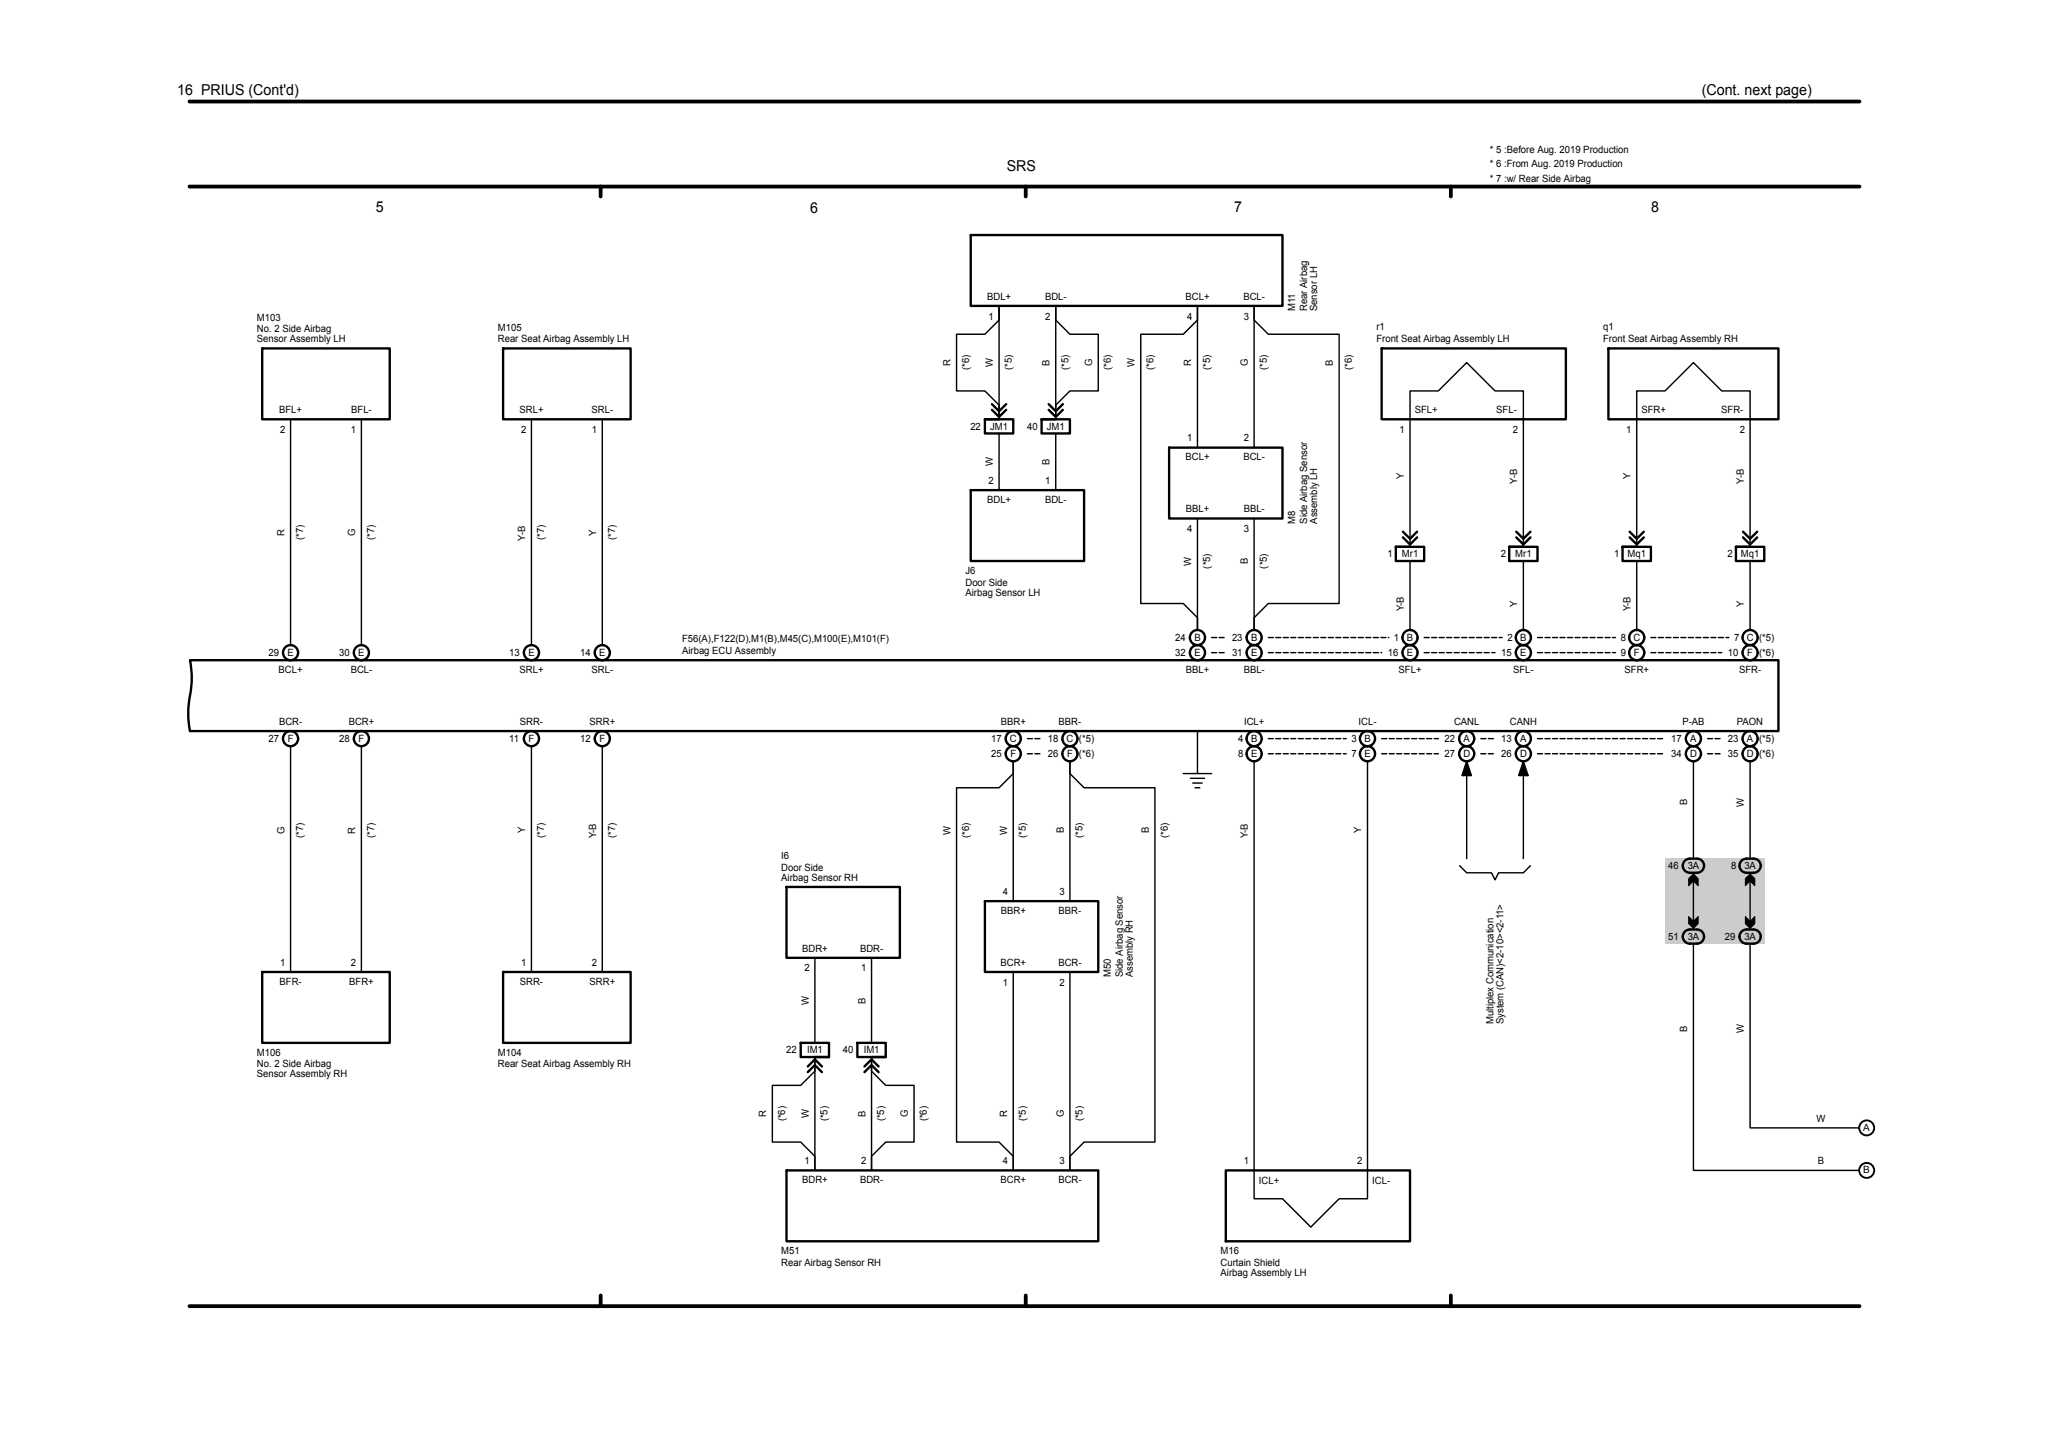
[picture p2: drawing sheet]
<svg xmlns="http://www.w3.org/2000/svg" width="297mm" height="210mm" viewBox="0 0 297 210" stroke-linecap="round" stroke-linejoin="round" font-family="sans-serif">
<path d="M27.5 14.7h242M27.5 27h242M87.1 27v1.5M148.7 27v1.5M210.3 27v1.5M27.5 189.3h242M87.1 187.7v1.5M148.7 187.7v1.5M210.3 187.7v1.5" fill="none" stroke="#000" stroke-width=".55"/>
<path d="M241.3 124.4h14.4v12.4h-14.4z" fill="#ccc"/>
<g fill="none" stroke="#000" stroke-width=".34">
<path d="M140.7 34.1h45.2v10.2h-45.2zM38 50.5h18.5v10.3h-18.5zM72.9 50.5h18.5v10.3h-18.5zM143.8 58.6l1 1 1-1M143.8 59.4l1 1 1-1M152 58.6l1 1 1.1-1M152 59.4l1 1 1.1-1M200.3 50.5h26.7v10.3h-26.7zM233.1 50.5h24.7v10.3h-24.7zM140.7 71h16.4v10.3h-16.4zM142.8 60.8h4.1v2h-4.1zM142.8 60.8h2"/>
<path d="M151 60.8h4.1v2h-4.1zM151 60.8h2M169.5 64.9h16.4v10.2h-16.4zM202.3 79.3h4.1v2h-4.1zM202.3 79.3h2.1M203.4 77.1l1 1 1-1M203.4 77.9l1 1 1-1M218.8 79.3h4.1v2h-4.1zM218.8 79.3h2M219.8 77.1l1 1 1-1M219.8 77.9l1 1 1-1M235.2 79.3h4.1v2h-4.1z"/>
<path d="M235.2 79.3h2M236.2 77.9l1 1 1.1-1M236.2 77.1l1 1 1.1-1M251.6 79.3h4.1v2h-4.1zM251.6 79.3h2.1M252.6 77.9l1.1 1 1-1M252.6 77.1l1.1 1 1-1M27.5 95.7h230.3v10.3h-230.3a13.9 13.9 0 0 1 .2-5.9l.1-2.2zM114 128.5h16.4v10.3h-16.4zM142.8 130.6h16.4v10.3h-16.4zM244.1 124.9l.2-.3a2.22 2.22 0 0 1 2.5 .3 1.03 1.03 0 0 1 .1 1 1.03 1.03 0 0 1-.9 .6h-1.1a1.03 1.03 0 0 1-.9-.6 1.03 1.03 0 0 1 .1-1zM244.1 135.1l.2-.2a2.22 2.22 0 0 1 2.5 .2 1.03 1.03 0 0 1 .1 1.1 1.03 1.03 0 0 1-.9 .6h-1.1a1.03 1.03 0 0 1-.9-.6 1.03 1.03 0 0 1 .1-1.1z"/>
<path d="M252.3 124.9l.3-.3a2.22 2.22 0 0 1 2.4 .3 1.03 1.03 0 0 1 .1 1 1.03 1.03 0 0 1-.9 .6h-1a1.03 1.03 0 0 1-1-.6 1.03 1.03 0 0 1 .1-1zM252.6 134.9a2.22 2.22 0 0 1 2.4 .2 1.03 1.03 0 0 1 .1 1.1 1.03 1.03 0 0 1-.9 .6h-1a1.03 1.03 0 0 1-1-.7 1.03 1.03 0 0 1 .4-1.2zM38 140.9h18.5v10.2h-18.5zM72.9 140.9h18.5v10.2h-18.5zM116.1 151.1h4.1v2.1h-4.1zM117.1 154.6l1-1.1 1 1.1M117.1 155.4l1-1 1 1M118.1 153.2h2.1M124.3 151.1h4.1v2.1h-4.1zM125.3 154.6l1-1.1 1.1 1.1M125.3 155.4l1-1 1.1 1M126.3 153.2h2.1"/>
<path d="M114 169.6h45.2v10.3h-45.2zM177.7 169.6h26.7v10.3h-26.7z"/>
<circle cx="42.1" cy="94.6" r="1.1"/>
<circle cx="52.4" cy="94.6" r="1.1"/>
<circle cx="77" cy="94.6" r="1.1"/>
<circle cx="87.3" cy="94.6" r="1.1"/>
<circle cx="173.6" cy="94.6" r="1.1"/>
<circle cx="173.6" cy="92.4" r="1.1"/>
<circle cx="181.8" cy="92.4" r="1.1"/>
<circle cx="181.8" cy="94.6" r="1.1"/>
<circle cx="204.4" cy="94.6" r="1.1"/>
<circle cx="204.4" cy="92.4" r="1.1"/>
<circle cx="220.8" cy="94.6" r="1.1"/>
<circle cx="220.8" cy="92.4" r="1.1"/>
<circle cx="237.2" cy="94.6" r="1.1"/>
<circle cx="237.2" cy="92.4" r="1.1"/>
<circle cx="253.7" cy="92.4" r="1.1"/>
<circle cx="253.7" cy="94.6" r="1.1"/>
<circle cx="42.1" cy="107" r="1.09"/>
<circle cx="52.4" cy="107" r="1.09"/>
<circle cx="77" cy="107" r="1.1"/>
<circle cx="87.3" cy="107" r="1.1"/>
<circle cx="146.9" cy="109.2" r="1.1"/>
<circle cx="146.9" cy="107" r="1.1"/>
<circle cx="155.1" cy="109.2" r="1.1"/>
<circle cx="155.1" cy="107" r="1.09"/>
<circle cx="181.8" cy="109.2" r="1.1"/>
<circle cx="181.8" cy="107" r="1.09"/>
<circle cx="198.2" cy="109.2" r="1.1"/>
<circle cx="198.2" cy="107" r="1.09"/>
<circle cx="212.6" cy="109.2" r="1.1"/>
<circle cx="212.6" cy="107" r="1.09"/>
<circle cx="220.8" cy="109.2" r="1.1"/>
<circle cx="220.8" cy="107" r="1.1"/>
<circle cx="245.5" cy="107" r="1.1"/>
<circle cx="245.5" cy="109.2" r="1.1"/>
<circle cx="253.7" cy="107" r="1.09"/>
<circle cx="253.7" cy="109.2" r="1.1"/>
</g>
<g fill="none" stroke="#000" stroke-width=".21">
<path d="M138.7 48.4h4.1l2-2v-2.1v16.5v-2.1l-2-2h-4.1zM153 44.3v2.1l2.1 2h4.1v8.3h-4.1l-2.1 2v2.1zM42.1 60.8v32.7M52.4 60.8v32.7M77 60.8v32.7M87.3 60.8v32.7M144.8 62.8v8.2M153 62.8v8.2M173.6 64.9v-20.6v2.1l-2.1 2h-6.1v39.1h6.1l2.1 2v1.8v-16.2M181.8 64.9v-20.6v2.1l2 2h10.3v39.1h-10.3l-2 2v1.8v-16.2M204.4 79.3v-22.6h4.1l4.1-4.1 4.1 4.1h4.1v22.6M237.2 79.3v-22.6h4.1l4.2-4.1 4.1 4.1h4.1v22.6"/>
<path d="M204.4 81.3v10M220.8 81.3v10M237.2 81.3v10M253.7 81.3v10M42.1 108.1v32.8M52.4 108.1v32.8M77 108.1v32.8M87.3 108.1v32.8M171.5 112.1h4.1M172.5 112.8h2.1M172.9 113.5h1.4M173.2 114.2h.7"/>
<path d="M173.6 106v6.1M181.8 110.3v63.4h4.1l4.1 4.1 4.1-4.1h4.1v-63.4M212.3 112.4l.3-.8 .2 .8h.2l-.4-1.2-.4 1.2h-.1l.5-1.6 .5 1.6h.2l-.7-2.1-.7 2.1h1.4M212.6 110.3v14.1M220.6 112.4l.2-.8 .3 .8h.1l-.4-1.2-.4 1.2h-.1l.5-1.6 .6 1.6h.1l-.7-2.1-.7 2.1h1.4M220.8 110.3v14.1M245.5 110.3v14.1M253.7 110.3v14.1M118.1 138.8v12.3M126.3 138.8v12.3M146.9 130.6v-20.3v1.8l-2.1 2.1h-6.1v51.3h6.1l2.1 2.1v2v-28.7M155.1 130.6v-20.3v1.8l2 2.1h10.3v51.3h-10.3l-2 2.1v2v-28.7"/>
<path d="M211.6 125.5l1 1h3.6l.5 1 .5-1h3.6l1-1M245.5 136.8v32.8h24M245.5 126.5v8.2M253.7 136.8v26.7h15.8M253.7 126.5v8.2M112 157.3h4.1l2-2.1v-2v16.4v-2l-2-2.1h-4.1zM126.3 153.2v2l2.1 2.1h4.1v8.2h-4.1l-2.1 2.1v2z"/>
</g>
<path d="M244.8 132.8l.7 .7 .6-.7v1.1l-.6 .7-.7-.7zM244.8 127.3l.7-.7 .6 .7v1.1l-.6-.7-.7 .7zM253 127.3l.7-.7 .7 .7v1.1l-.7-.7-.7 .7zM253 132.8l.7 .7 .7-.7v1.1l-.7 .7-.7-.7z" fill="#000"/>
<path d="M244.8 132.8l.7 .7 .6-.7v1.1l-.6 .7-.7-.7zM244.8 127.3l.7-.7 .6 .7v1.1l-.6-.7-.7 .7zM253 127.3l.7-.7 .7 .7v1.1l-.7-.7-.7 .7zM253 132.8l.7 .7 .7-.7v1.1l-.7 .7-.7-.7z" fill="none" stroke="#000" stroke-width=".14"/>
<g fill="none" stroke="#000" stroke-width=".21" stroke-dasharray=".7 .4">
<path d="M175.6 92.4h2.1M175.6 94.6h2.1M183.8 92.4h17.5M183.8 94.6h16.5M206.4 92.4h11.3M206.4 94.6h10.3M222.9 92.4h11.3M222.9 94.6h11.3M239.3 92.4h11.3M239.3 94.6h10.3M148.9 107h2.1M148.9 109.2h2.1"/>
<path d="M183.8 107h11.3M183.8 109.2h11.3M200.3 107h8.2M200.3 109.2h8.2M214.6 107h2.1M214.6 109.2h2.1M222.9 107h18.4M222.9 109.2h18.4M247.5 107h2.1M247.5 109.2h2.1"/>
</g>
<circle cx="270.6" cy="163.5" r="1.09" fill="#fff"/>
<circle cx="270.6" cy="163.5" r="1.09" fill="none" stroke="#000" stroke-width=".27"/>
<circle cx="270.6" cy="169.6" r="1.09" fill="#fff"/>
<circle cx="270.6" cy="169.6" r="1.09" fill="none" stroke="#000" stroke-width=".27"/>
<g font-size="2.2">
<text x="25.7" y="13.8">16 PRIUS (Cont'd)</text>
<text x="246.7" y="13.8">(Cont. next page)</text>
<text x="145.9" y="24.8">SRS</text>
<text x="54.5" y="30.7">5</text>
<text x="117.4" y="30.8">6</text>
<text x="178.9" y="30.7">7</text>
<text x="239.3" y="30.7">8</text>
</g>
<g font-size="1.5">
<text x="215.9" y="22.2">* 5 :Before Aug. 2019 Production</text>
<text x="215.9" y="24.3">* 6 :From Aug. 2019 Production</text>
<text x="215.9" y="26.3">* 7 :w/ Rear Side Airbag</text>
<text x="37.3" y="46.5">M103</text>
<text x="72.2" y="48">M105</text>
<text x="143.1" y="43.4">BDL+</text>
<text x="143.3" y="46.3">1</text>
<text x="151.5" y="43.4">BDL-</text>
<text x="151.5" y="46.3">2</text>
<text x="171.8" y="43.4">BCL+</text>
<text x="172.1" y="46.3">4</text>
<text x="180.2" y="43.4">BCL-</text>
<text x="180.3" y="46.3">3</text>
<text x="187.7" y="45.1" transform="rotate(-90 187.7 45.1)">M11</text>
<text x="189.5" y="45.1" transform="rotate(-90 189.5 45.1)">Rear Airbag</text>
<text x="190.9" y="45.1" transform="rotate(-90 190.9 45.1)">Sensor LH</text>
<text x="199.5" y="47.9">r1</text>
<text x="232.4" y="47.9">q1</text>
<text x="37.3" y="48.2">No. 2 Side Airbag</text>
<text x="37.3" y="49.6">Sensor Assembly LH</text>
<text x="72.2" y="49.6">Rear Seat Airbag Assembly LH</text>
<text x="137.8" y="53" transform="rotate(-90 137.8 53)">R</text>
<text x="140.5" y="53.7" transform="rotate(-90 140.5 53.7)">(*6)</text>
<text x="143.9" y="53.2" transform="rotate(-90 143.9 53.2)">W</text>
<text x="146.7" y="53.7" transform="rotate(-90 146.7 53.7)">(*5)</text>
<text x="152.1" y="53" transform="rotate(-90 152.1 53)">B</text>
<text x="154.9" y="53.7" transform="rotate(-90 154.9 53.7)">(*5)</text>
<text x="158.3" y="53.1" transform="rotate(-90 158.3 53.1)">G</text>
<text x="161" y="53.7" transform="rotate(-90 161 53.7)">(*6)</text>
<text x="164.5" y="53.2" transform="rotate(-90 164.5 53.2)">W</text>
<text x="167.2" y="53.7" transform="rotate(-90 167.2 53.7)">(*6)</text>
<text x="172.7" y="53" transform="rotate(-90 172.7 53)">R</text>
<text x="175.4" y="53.7" transform="rotate(-90 175.4 53.7)">(*5)</text>
<text x="180.9" y="53.1" transform="rotate(-90 180.9 53.1)">G</text>
<text x="183.6" y="53.7" transform="rotate(-90 183.6 53.7)">(*5)</text>
<text x="193.2" y="53" transform="rotate(-90 193.2 53)">B</text>
<text x="196" y="53.7" transform="rotate(-90 196 53.7)">(*6)</text>
<text x="199.5" y="49.6">Front Seat Airbag Assembly LH</text>
<text x="232.4" y="49.6">Front Seat Airbag Assembly RH</text>
<text x="40.5" y="59.9">BFL+</text>
<text x="50.9" y="59.9">BFL-</text>
<text x="75.3" y="59.9">SRL+</text>
<text x="85.8" y="59.9">SRL-</text>
<text x="205.1" y="59.9">SFL+</text>
<text x="216.9" y="59.9">SFL-</text>
<text x="237.9" y="59.9">SFR+</text>
<text x="249.5" y="59.9">SFR-</text>
<text x="40.6" y="62.7">2</text>
<text x="50.9" y="62.7">1</text>
<text x="75.5" y="62.7">2</text>
<text x="85.8" y="62.7">1</text>
<text x="140.7" y="62.3">22</text>
<text x="143.5" y="62.3">JM1</text>
<text x="148.9" y="62.3">40</text>
<text x="151.7" y="62.3">JM1</text>
<text x="172.1" y="64">1</text>
<text x="180.3" y="64">2</text>
<text x="202.9" y="62.7">1</text>
<text x="219.3" y="62.7">2</text>
<text x="235.7" y="62.7">1</text>
<text x="252.2" y="62.7">2</text>
<text x="143.3" y="70.1">2</text>
<text x="143.9" y="67.6" transform="rotate(-90 143.9 67.6)">W</text>
<text x="151.5" y="70.1">1</text>
<text x="152.1" y="67.4" transform="rotate(-90 152.1 67.4)">B</text>
<text x="171.8" y="66.7">BCL+</text>
<text x="180.2" y="66.7">BCL-</text>
<text x="203.5" y="69.4" transform="rotate(-90 203.5 69.4)">Y</text>
<text x="219.9" y="70.1" transform="rotate(-90 219.9 70.1)">Y-B</text>
<text x="236.3" y="69.4" transform="rotate(-90 236.3 69.4)">Y</text>
<text x="252.8" y="70.1" transform="rotate(-90 252.8 70.1)">Y-B</text>
<text x="41.2" y="77.7" transform="rotate(-90 41.2 77.7)">R</text>
<text x="51.5" y="77.7" transform="rotate(-90 51.5 77.7)">G</text>
<text x="86.4" y="77.7" transform="rotate(-90 86.4 77.7)">Y</text>
<text x="143.1" y="72.9">BDL+</text>
<text x="151.5" y="72.9">BDL-</text>
<text x="171.9" y="74.2">BBL+</text>
<text x="172.1" y="77.1">4</text>
<text x="180.3" y="74.2">BBL-</text>
<text x="180.3" y="77.1">3</text>
<text x="187.7" y="75.9" transform="rotate(-90 187.7 75.9)">M8</text>
<text x="189.5" y="75.9" transform="rotate(-90 189.5 75.9)">Side Airbag Sensor</text>
<text x="190.9" y="75.9" transform="rotate(-90 190.9 75.9)">Assembly LH</text>
<text x="44" y="78.3" transform="rotate(-90 44 78.3)">(*7)</text>
<text x="54.2" y="78.3" transform="rotate(-90 54.2 78.3)">(*7)</text>
<text x="76.1" y="78.3" transform="rotate(-90 76.1 78.3)">Y-B</text>
<text x="78.9" y="78.3" transform="rotate(-90 78.9 78.3)">(*7)</text>
<text x="89.1" y="78.3" transform="rotate(-90 89.1 78.3)">(*7)</text>
<text x="139.9" y="83.2">J6</text>
<text x="172.7" y="82" transform="rotate(-90 172.7 82)">W</text>
<text x="175.4" y="82.4" transform="rotate(-90 175.4 82.4)">(*5)</text>
<text x="180.9" y="81.8" transform="rotate(-90 180.9 81.8)">B</text>
<text x="183.6" y="82.4" transform="rotate(-90 183.6 82.4)">(*5)</text>
<text x="201.1" y="80.8">1</text>
<text x="203.2" y="80.8">Mr1</text>
<text x="217.5" y="80.8">2</text>
<text x="219.6" y="80.8">Mr1</text>
<text x="234" y="80.8">1</text>
<text x="235.9" y="80.8">Mq1</text>
<text x="250.4" y="80.8">2</text>
<text x="252.4" y="80.8">Mq1</text>
<text x="139.9" y="84.9">Door Side</text>
<text x="139.9" y="86.3">Airbag Sensor LH</text>
<text x="203.5" y="88.6" transform="rotate(-90 203.5 88.6)">Y-B</text>
<text x="219.9" y="87.9" transform="rotate(-90 219.9 87.9)">Y</text>
<text x="236.3" y="88.6" transform="rotate(-90 236.3 88.6)">Y-B</text>
<text x="252.8" y="87.9" transform="rotate(-90 252.8 87.9)">Y</text>
<text x="38.9" y="95.1">29</text>
<text x="41.7" y="95.1">E</text>
<text x="49.2" y="95.1">30</text>
<text x="51.9" y="95.1">E</text>
<text x="73.8" y="95.1">13</text>
<text x="76.6" y="95.1">E</text>
<text x="84.1" y="95.1">14</text>
<text x="86.9" y="95.1">E</text>
<text x="98.9" y="93.1">F56(A),F122(D),M1(B),M45(C),M100(E),M101(F)</text>
<text x="98.9" y="94.8">Airbag ECU Assembly</text>
<text x="170.4" y="95.1">32</text>
<text x="170.4" y="92.9">24</text>
<text x="173.1" y="95.1">E</text>
<text x="173.1" y="92.9">B</text>
<text x="178.6" y="95.1">31</text>
<text x="178.6" y="92.9">23</text>
<text x="181.3" y="95.1">E</text>
<text x="181.3" y="92.9">B</text>
<text x="201.2" y="95.1">16</text>
<text x="202.1" y="92.9">1</text>
<text x="203.9" y="95.1">E</text>
<text x="203.9" y="92.9">B</text>
<text x="217.6" y="95.1">15</text>
<text x="218.5" y="92.9">2</text>
<text x="220.4" y="95.1">E</text>
<text x="220.4" y="92.9">B</text>
<text x="234.9" y="95.1">9</text>
<text x="234.9" y="92.9">8</text>
<text x="236.8" y="92.9">C</text>
<text x="236.8" y="95.1">F</text>
<text x="250.5" y="95.1">10</text>
<text x="251.4" y="92.9">7</text>
<text x="253.2" y="92.9">C (*5)</text>
<text x="253.3" y="95.1">F (*6)</text>
<text x="40.4" y="97.5">BCL+</text>
<text x="50.8" y="97.5">BCL-</text>
<text x="75.3" y="97.5">SRL+</text>
<text x="85.8" y="97.5">SRL-</text>
<text x="171.9" y="97.5">BBL+</text>
<text x="180.3" y="97.5">BBL-</text>
<text x="202.7" y="97.5">SFL+</text>
<text x="219.3" y="97.5">SFL-</text>
<text x="235.5" y="97.5">SFR+</text>
<text x="252.1" y="97.5">SFR-</text>
<text x="38.9" y="107.5">27</text>
<text x="40.4" y="105.1">BCR-</text>
<text x="41.7" y="107.5">F</text>
<text x="49.2" y="107.5">28</text>
<text x="50.5" y="105.1">BCR+</text>
<text x="52" y="107.5">F</text>
<text x="73.8" y="107.5">11</text>
<text x="75.4" y="105.1">SRR-</text>
<text x="76.6" y="107.5">F</text>
<text x="84.1" y="107.5">12</text>
<text x="85.5" y="105.1">SRR+</text>
<text x="86.9" y="107.5">F</text>
<text x="143.7" y="107.5">17</text>
<text x="145.1" y="105.1">BBR+</text>
<text x="146.4" y="107.5">C</text>
<text x="151.9" y="107.5">18</text>
<text x="153.4" y="105.1">BBR-</text>
<text x="154.6" y="107.5">C (*5)</text>
<text x="179.5" y="107.5">4</text>
<text x="180.3" y="105.1">ICL+</text>
<text x="181.3" y="107.5">B</text>
<text x="195.9" y="107.5">3</text>
<text x="196.9" y="105.1">ICL-</text>
<text x="197.8" y="107.5">B</text>
<text x="209.4" y="107.5">22</text>
<text x="210.8" y="105.1">CANL</text>
<text x="212.1" y="107.5">A</text>
<text x="217.6" y="107.5">13</text>
<text x="218.9" y="105.1">CANH</text>
<text x="220.4" y="107.5">A</text>
<text x="242.2" y="107.5">17</text>
<text x="243.9" y="105.1">P-AB</text>
<text x="245" y="107.5">A</text>
<text x="250.5" y="107.5">23</text>
<text x="251.7" y="105.1">PAON</text>
<text x="253.2" y="107.5">A (*5)</text>
<text x="143.7" y="109.7">25</text>
<text x="146.5" y="109.7">F</text>
<text x="151.9" y="109.7">26</text>
<text x="154.7" y="109.7">F (*6)</text>
<text x="179.5" y="109.7">8</text>
<text x="181.3" y="109.7">E</text>
<text x="195.9" y="109.7">7</text>
<text x="197.8" y="109.7">E</text>
<text x="209.4" y="109.7">27</text>
<text x="212.1" y="109.7">D</text>
<text x="217.6" y="109.7">26</text>
<text x="220.3" y="109.7">D</text>
<text x="242.2" y="109.7">34</text>
<text x="245" y="109.7">D</text>
<text x="250.5" y="109.7">35</text>
<text x="253.2" y="109.7">D (*6)</text>
<text x="244.6" y="116.7" transform="rotate(-90 244.6 116.7)">B</text>
<text x="252.8" y="116.9" transform="rotate(-90 252.8 116.9)">W</text>
<text x="41.2" y="120.9" transform="rotate(-90 41.2 120.9)">G</text>
<text x="44" y="121.4" transform="rotate(-90 44 121.4)">(*7)</text>
<text x="51.5" y="120.8" transform="rotate(-90 51.5 120.8)">R</text>
<text x="54.2" y="121.4" transform="rotate(-90 54.2 121.4)">(*7)</text>
<text x="76.1" y="120.8" transform="rotate(-90 76.1 120.8)">Y</text>
<text x="78.9" y="121.4" transform="rotate(-90 78.9 121.4)">(*7)</text>
<text x="86.4" y="121.5" transform="rotate(-90 86.4 121.5)">Y-B</text>
<text x="89.1" y="121.4" transform="rotate(-90 89.1 121.4)">(*7)</text>
<text x="113.2" y="124.6">I6</text>
<text x="137.8" y="121" transform="rotate(-90 137.8 121)">W</text>
<text x="140.5" y="121.4" transform="rotate(-90 140.5 121.4)">(*6)</text>
<text x="146" y="121" transform="rotate(-90 146 121)">W</text>
<text x="148.7" y="121.4" transform="rotate(-90 148.7 121.4)">(*5)</text>
<text x="154.2" y="120.8" transform="rotate(-90 154.2 120.8)">B</text>
<text x="156.9" y="121.4" transform="rotate(-90 156.9 121.4)">(*5)</text>
<text x="166.5" y="120.8" transform="rotate(-90 166.5 120.8)">B</text>
<text x="169.3" y="121.4" transform="rotate(-90 169.3 121.4)">(*6)</text>
<text x="180.9" y="121.5" transform="rotate(-90 180.9 121.5)">Y-B</text>
<text x="197.3" y="120.8" transform="rotate(-90 197.3 120.8)">Y</text>
<text x="241.8" y="125.9">46</text>
<text x="244.6" y="125.9">3A</text>
<text x="250.9" y="125.9">8</text>
<text x="252.8" y="125.9">3A</text>
<text x="113.2" y="126.2">Door Side</text>
<text x="113.2" y="127.7">Airbag Sensor RH</text>
<text x="145.4" y="129.7">4</text>
<text x="153.6" y="129.7">3</text>
<text x="116.3" y="137.9">BDR+</text>
<text x="124.7" y="137.9">BDR-</text>
<text x="145.1" y="132.4">BBR+</text>
<text x="153.4" y="132.4">BBR-</text>
<text x="241.8" y="136.2">51</text>
<text x="244.6" y="136.2">3A</text>
<text x="250" y="136.2">29</text>
<text x="252.8" y="136.2">3A</text>
<text x="40.5" y="142.7">BFR-</text>
<text x="40.6" y="140">1</text>
<text x="50.6" y="142.7">BFR+</text>
<text x="50.9" y="140">2</text>
<text x="75.4" y="142.7">SRR-</text>
<text x="75.5" y="140">1</text>
<text x="85.5" y="142.7">SRR+</text>
<text x="85.8" y="140">2</text>
<text x="116.6" y="140.8">2</text>
<text x="124.8" y="140.8">1</text>
<text x="145" y="140">BCR+</text>
<text x="145.4" y="142.9">1</text>
<text x="153.4" y="140">BCR-</text>
<text x="153.6" y="142.9">2</text>
<text x="161" y="141.6" transform="rotate(-90 161 141.6)">M50</text>
<text x="162.7" y="141.6" transform="rotate(-90 162.7 141.6)">Side Airbag Sensor</text>
<text x="164.2" y="141.6" transform="rotate(-90 164.2 141.6)">Assembly RH</text>
<text x="117.2" y="145.7" transform="rotate(-90 117.2 145.7)">W</text>
<text x="125.4" y="145.4" transform="rotate(-90 125.4 145.4)">B</text>
<text x="216.5" y="148.5" transform="rotate(-90 216.5 148.5)">Multiplex Communication</text>
<text x="218" y="148.5" transform="rotate(-90 218 148.5)">System (CAN)&lt;2-10&gt;&lt;2-11&gt;</text>
<text x="244.6" y="149.5" transform="rotate(-90 244.6 149.5)">B</text>
<text x="252.8" y="149.8" transform="rotate(-90 252.8 149.8)">W</text>
<text x="37.3" y="153">M106</text>
<text x="37.3" y="154.7">No. 2 Side Airbag</text>
<text x="72.2" y="153">M104</text>
<text x="72.2" y="154.7">Rear Seat Airbag Assembly RH</text>
<text x="114" y="152.6">22</text>
<text x="117" y="152.6">IM1</text>
<text x="122.2" y="152.6">40</text>
<text x="125.2" y="152.6">IM1</text>
<text x="37.3" y="156.1">Sensor Assembly RH</text>
<text x="111.1" y="161.9" transform="rotate(-90 111.1 161.9)">R</text>
<text x="125.4" y="161.9" transform="rotate(-90 125.4 161.9)">B</text>
<text x="131.6" y="161.9" transform="rotate(-90 131.6 161.9)">G</text>
<text x="146" y="161.9" transform="rotate(-90 146 161.9)">R</text>
<text x="154.2" y="161.9" transform="rotate(-90 154.2 161.9)">G</text>
<text x="113.8" y="162.5" transform="rotate(-90 113.8 162.5)">(*6)</text>
<text x="117.2" y="162.1" transform="rotate(-90 117.2 162.1)">W</text>
<text x="120" y="162.5" transform="rotate(-90 120 162.5)">(*5)</text>
<text x="128.2" y="162.5" transform="rotate(-90 128.2 162.5)">(*5)</text>
<text x="134.3" y="162.5" transform="rotate(-90 134.3 162.5)">(*6)</text>
<text x="148.7" y="162.5" transform="rotate(-90 148.7 162.5)">(*5)</text>
<text x="156.9" y="162.5" transform="rotate(-90 156.9 162.5)">(*5)</text>
<text x="263.3" y="162.6">W</text>
<text x="270.1" y="163.9">A</text>
<text x="116.3" y="171.5">BDR+</text>
<text x="116.6" y="168.7">1</text>
<text x="124.7" y="171.5">BDR-</text>
<text x="124.8" y="168.7">2</text>
<text x="145" y="171.5">BCR+</text>
<text x="145.4" y="168.7">4</text>
<text x="153.4" y="171.5">BCR-</text>
<text x="153.6" y="168.7">3</text>
<text x="180.3" y="168.7">1</text>
<text x="182.5" y="171.6">ICL+</text>
<text x="196.7" y="168.7">2</text>
<text x="198.9" y="171.6">ICL-</text>
<text x="263.5" y="168.7">B</text>
<text x="270.1" y="170.1">B</text>
<text x="113.2" y="181.7">M51</text>
<text x="113.2" y="183.5">Rear Airbag Sensor RH</text>
<text x="176.9" y="181.7">M16</text>
<text x="176.9" y="183.5">Curtain Shield</text>
<text x="176.9" y="184.9">Airbag Assembly LH</text>
</g>
</svg>
